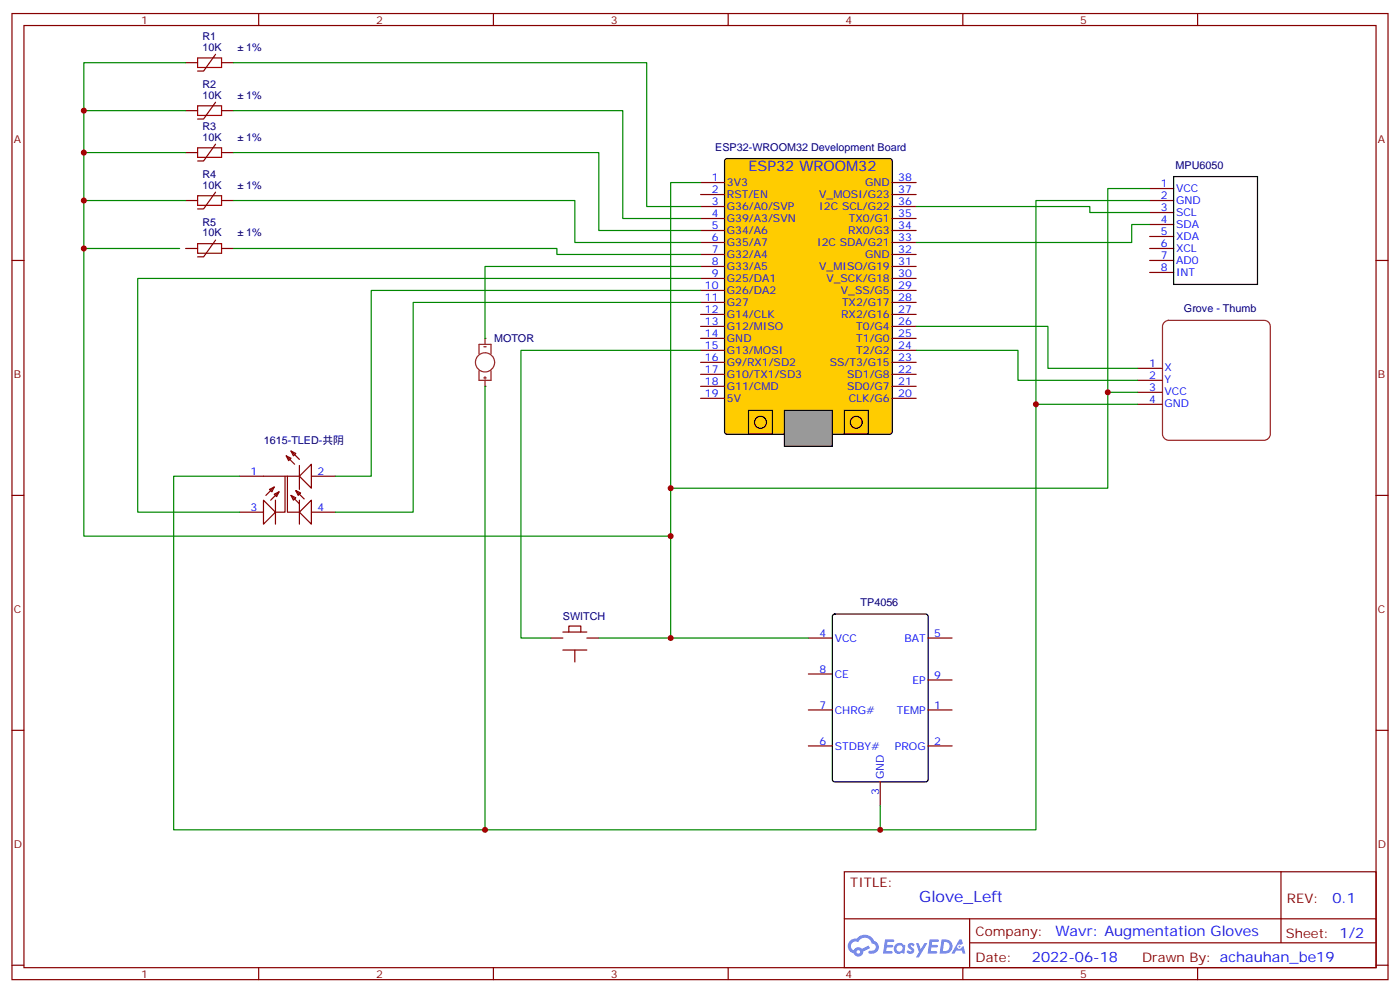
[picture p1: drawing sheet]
<svg xmlns="http://www.w3.org/2000/svg" width="412mm" height="292mm" viewBox="0 0 412 292" stroke-linecap="round" stroke-linejoin="round" font-family="sans-serif">
<g fill="none" stroke="#870000" stroke-width=".35">
<path d="M3.5 4h405.4v284.3h-405.4zM7.1 7.5h398.2v277.3h-398.2zM76.2 4v3.5M145.3 4v3.5M214.5 4v3.5M283.6 4v3.5M352.8 4v3.5M3.5 76.7h3.6M405.3 76.7h3.6M3.5 145.8h3.6M405.3 145.8h3.6M3.5 214.9h3.6"/>
<path d="M405.3 214.9h3.6M248.7 256.6h156.6v28.2h-156.6zM377.3 256.6v20.9M248.7 270.4h156.5M285.6 277.5h119.6M285.6 270.4v14.1M3.5 284.1h3.6M76.2 284.8v3.5M145.3 284.8v3.5M214.5 284.8v3.5M283.6 284.8v3.5M352.8 284.8v3.5"/>
<path d="M405.3 284.1h3.6"/>
</g>
<g fill="#5487ff">
<path d="M267.7 277.8a1.22 1.22 0 0 1 1.7 .2l-.4 .6a.47 .47 0 0 0-.3-.4 .47 .47 0 0 0-.5 .2l.1 .2a1.14 1.14 0 0 1 .8 1.8 1.14 1.14 0 0 1-1.9 0l-.2-.2 .5-.6 .7 .4a.29 .29 0 0 0 .3-.2 .29 .29 0 0 0-.2-.3 1.04 1.04 0 0 1-.6-1.7z"/>
<path d="M260.7 276.5h2.4l.3 .2-.2 .5h-1.8l-.1 .9h1.5l.3 .4-.3 .3h-1.6l-.2 1.1 1.7 .1 .2 .3-.2 .3-2.6 .1z"/>
<path d="M273.8 276.5h2.4l.3 .2-.1 .5h-1.8l-.2 .9h1.6l.3 .4-.4 .3h-1.6l-.1 1.1 1.7 .1 .2 .3-.2 .3-2.6 .1z"/>
<path d="M282.6 276.5h.7l.3 1.3-.6 .3a.69 .69 0 0 0-1 .3 .69 .69 0 0 0 .4 .9 .69 .69 0 0 0 .9-.6l.5-.3 .6 2.2h-.8l-.2-.8h-1.8l-.5 .8h-.8z"/>
<path d="M269.8 277.6h.8l.6 1.8 1.1-1.8h.9l-2.6 4.2h-.8l.9-1.6z"/>
<path d="M277.4 276.5l-.6 4.2h1.3a2.11 2.11 0 0 0 2.5-2.2 2.11 2.11 0 0 0-2.5-2zM278.1 277.2a1.39 1.39 0 0 1 1.7 1.5 1.39 1.39 0 0 1-1.8 1.2h-.3z"/>
<path d="M263.7 278.1a1.54 1.54 0 0 0-.1 2.2 1.54 1.54 0 0 0 2.2 .1l.6 .3 .3-2.3-.2-.3h-.4a1.49 1.49 0 0 0-2.4 0zM264 279.1a.94 .94 0 0 1 1.8 0 .94 .94 0 0 1-1.8 0z"/>
<path d="M250.4 276.9a2.18 2.18 0 0 0 1.1 3.7 1.44 1.44 0 0 0 1.6 .9 1.44 1.44 0 0 0 1.2-1.5l2-1-.5-.7-1.9 1a1.47 1.47 0 0 0-2.4 .4 1.39 1.39 0 0 1-.7-1.9 1.39 1.39 0 0 1 2-.5 2.12 2.12 0 0 1 2.2-1.3 2.12 2.12 0 0 1 1.9 1.7 1.14 1.14 0 0 1 1.1 1.4 1.14 1.14 0 0 1-1.7 .7 .43 .43 0 0 0-.5 .4 .43 .43 0 0 0 .4 .5 1.98 1.98 0 0 0 2.5-1.3 1.98 1.98 0 0 0-1.2-2.5 3.1 3.1 0 0 0-5.3-.7l-.9 .1zM252.3 280.2a.55 .55 0 0 1 1.1 0 .55 .55 0 0 1-1.1 0z"/>
<circle cx="282.6" cy="278.6" r=".26"/>
</g>
<g fill="none" stroke="#870000" stroke-width=".35">
<path d="M54.7 18.5h3.5M63.5 16l-3.5 4.9h-1.8M65.3 18.5h3.5M338.7 55.5h7M338.7 59h7M338.7 62.5h7M338.7 66.1h7M338.7 69.6h7M338.7 73.1h7M338.7 76.7h7M338.7 80.2h7M335.1 108.4h7.1"/>
<path d="M335.1 111.9h7.1M335.1 115.5h7.1M335.1 119h7.1M70.6 140.2h7M70.6 150.7h7M81.1 147.2v7.1M84 140.2v10.5h-2.9M84.7 140.2v10.5h3.5M91.7 140.2h7.1M91.7 150.7h7.1M238.1 187.8h7.1M238.1 198.4h7.1"/>
<path d="M273.4 187.8h7.1M238.1 209h7.1M238.1 219.5h7.1M273.4 209h7.1M273.4 219.5h7.1M273.4 200.1h7.1M259.3 230.1v7.1"/>
</g>
<path d="M345.7 52h24.7v31.7h-24.7zM245.4 180.9l.5-.2h26.8l.6 .5 .1 48.2-.5 .7h-27l-.7-.4v-48.3z" fill="none" stroke="#000" stroke-width=".35"/>
<path d="M343 94.8l1.2-.5h28.2a1.76 1.76 0 0 1 1.8 1.8v31.7a1.89 1.89 0 0 1-1.8 1.8h-28.2a1.89 1.89 0 0 1-1.8-1.8v-31.7z" fill="none" stroke="#8c2424" stroke-width=".35"/>
<path d="M58.2 17h7.1v2.9h-7.1z" fill="none" stroke="#a10000" stroke-width=".35"/>
<g fill="#f0f0f0" stroke="#870000" stroke-width=".35">
<path d="M79.4 144l1.4-.7-.7 1.4z"/>
<path d="M80.8 145.5l1.4-.8-.7 1.5z"/>
</g>
<path d="M77.6 147.2l3.5 3.5-3.5 3.6zM80.8 143.3l-2.5 2.5M82.2 144.7l-2.5 2.5M88.2 147.2v7.1" fill="none" stroke="#870000" stroke-width=".35"/>
<g fill="#f0f0f0" stroke="#870000" stroke-width=".35">
<path d="M87.1 144.4l1.4 .7-.7 .7z"/>
<path d="M85.7 145.8l1.4 .7-.7 .7z"/>
</g>
<path d="M88.2 137v7M77.6 140.2h10.6M85.7 145.8l2.5 2.5M87.1 144.4l2.5 2.5M88.2 150.7l3.5-3.5v7.1z" fill="none" stroke="#870000" stroke-width=".35"/>
<g fill="#f0f0f0" stroke="#870000" stroke-width=".35">
<path d="M85.7 132.8l1.4 .7-.7 .7z"/>
<path d="M84.3 134.2l1.4 .7-.7 .7z"/>
</g>
<path d="M84.3 134.2l2.5 2.4M85.7 132.8l2.5 2.4M88.2 140.2l3.5-3.6v7.1z" fill="none" stroke="#870000" stroke-width=".35"/>
<path d="M213.7 46.9l.4-.2h48l.7 .4v80l-.4 .7h-48.3l-.6-.5-.1-79.9z" fill="#fc0" stroke="#000" stroke-width=".35"/>
<g fill="none" stroke="#870000" stroke-width=".35">
<path d="M206.4 57.3h7M206.4 53.7h7M262.8 57.3h7.1M262.8 53.7h7.1M206.4 60.8h7M206.4 64.3h7M206.4 67.8h7M206.4 71.4h7M206.4 74.9h7M206.4 78.4h7M262.8 60.8h7.1M262.8 64.3h7.1"/>
<path d="M262.8 67.8h7.1M262.8 71.4h7.1M262.8 74.9h7.1M262.8 78.4h7.1M206.4 82h7M206.4 85.5h7M206.4 89h7M206.4 92.5h7M206.4 96.1h7M206.4 99.6h7M262.8 82h7.1M262.8 85.5h7.1"/>
<path d="M262.8 89h7.1M262.8 92.5h7.1M262.8 96.1h7.1M262.8 99.6h7.1M206.4 103.1h7M206.4 106.6h7M206.4 110.2h7M206.4 113.7h7M206.4 117.2h7M262.8 103.1h7.1M262.8 106.6h7.1M262.8 110.2h7.1"/>
<path d="M262.8 113.7h7.1M262.8 117.2h7.1"/>
</g>
<path d="M231.1 120.8h14.1v10.5h-14.1z" fill="#999" stroke="#000" stroke-width=".35"/>
<g fill="none" stroke="#000" stroke-width=".35">
<path d="M220.5 120.8h7v7h-7zM248.7 120.8h7.1v7h-7.1z"/>
<circle cx="224" cy="124.3" r="1.76"/>
<circle cx="252.2" cy="124.3" r="1.76"/>
</g>
<g fill="none" stroke="#008700" stroke-width=".35">
<path d="M54.7 18.5h-30v139.3h172.9v-14.1h128.7v-88.2h12.4M68.8 18.5h121.7v42.3h15.9M24.7 32.6h30M68.8 32.6h114.6v31.7h23M24.7 44.9h30M24.7 59h30M68.8 44.9h107.6v22.9h30M68.8 59h100.5v12.4h37.1M206.4 53.7h-8.8v90M338.7 59h-33.5v185.2h-45.9M24.7 73.1h28.2M68.8 73.1h95.2v1.8h42.4"/>
<path d="M269.9 60.8h51.1v1.7h17.7M338.7 66.1h-5.3v5.3h-63.5M206.4 82h-165.8v68.7h30M206.4 85.5h-97v54.7h-10.6M206.4 89h-84.7v61.7h-22.9M269.9 96.1h38.8v12.3h26.4M269.9 103.1h30v8.8h35.2M305.2 119h29.9M326.3 115.5h8.8M70.6 140.2h-19.4v104h208.1v-7M197.6 157.8v30h40.5"/>
</g>
<path d="M58.2 31.2h7.1v2.8h-7.1zM58.2 43.5h7.1v2.8h-7.1zM58.2 57.6h7.1v2.8h-7.1zM58.2 71.7h7.1v2.8h-7.1z" fill="none" stroke="#a10000" stroke-width=".35"/>
<path d="M54.7 32.6h3.5M63.5 30.1l-3.5 4.9h-1.8M65.3 32.6h3.5M54.7 44.9h3.5M54.7 59h3.5M63.5 42.4l-3.5 5h-1.8M63.5 56.6l-3.5 4.9h-1.8M65.3 44.9h3.5M65.3 59h3.5M54.7 73.1h3.5M63.5 70.7l-3.5 4.9h-1.8M65.3 73.1h3.5" fill="none" stroke="#870000" stroke-width=".35"/>
<g fill="none" stroke="#8c2424" stroke-width=".35">
<path d="M142.9 99.6v1.8M141.1 104.2v-2.8h3.5v2.8M141.1 109.1v2.8h3.5v-2.8M142.5 111.2h.7M142.5 102.1h.7M142.9 110.9v.7M142.9 111.9v1.8"/>
<circle cx="142.9" cy="106.6" r="2.82"/>
</g>
<g fill="#8c2424">
<circle cx="142.9" cy="113.7" r=".18"/>
<circle cx="142.9" cy="99.6" r=".18"/>
</g>
<path d="M206.4 78.4h-63.5v21.2M142.9 113.7v130.5M206.4 103.1h-52.9v84.7h8.8M176.4 187.8h21.2" fill="none" stroke="#008700" stroke-width=".35"/>
<path d="M162.3 187.8h3.5M165.8 191.3h7.1M165.8 186h7.1M167.6 186v-1.7h3.5v1.7M169.3 191.3v3.5M172.9 187.8h3.5" fill="none" stroke="#870000" stroke-width=".35"/>
<g fill="#c00">
<circle cx="197.6" cy="157.8" r=".88"/>
<circle cx="326.3" cy="115.5" r=".88"/>
<circle cx="259.3" cy="244.2" r=".88"/>
<circle cx="305.2" cy="119" r=".88"/>
<circle cx="197.6" cy="143.7" r=".88"/>
<circle cx="24.7" cy="32.6" r=".88"/>
<circle cx="24.7" cy="44.9" r=".88"/>
<circle cx="24.7" cy="59" r=".88"/>
<circle cx="24.7" cy="73.1" r=".88"/>
<circle cx="142.9" cy="244.2" r=".88"/>
<circle cx="197.6" cy="187.8" r=".88"/>
</g>
<text font-size="4.6" fill="#00f" x="270.8" y="265.6">Glove_Left</text>
<g font-size="4.2" fill="#00f">
<text x="220.5" y="50.2">ESP32 WROOM32</text>
<text x="392.5" y="265.8">0.1</text>
<text x="310.9" y="275.4">Wavr: Augmentation Gloves</text>
<text x="304" y="283.2">2022-06-18</text>
</g>
<g font-size="3.9" fill="#800">
<text x="250.5" y="261.2">TITLE:</text>
<text x="379.1" y="265.8">REV:</text>
<text x="287.4" y="275.4">Company:</text>
<text x="378.7" y="276">Sheet: 1/2</text>
<text x="287.4" y="283">Date:</text>
<text x="336.4" y="283.1">Drawn By: achauhan_be19</text>
</g>
<g font-size="3.2" fill="#800">
<text x="41.6" y="7">1</text>
<text x="110.8" y="7">2</text>
<text x="179.9" y="7">3</text>
<text x="249.1" y="7">4</text>
<text x="318.2" y="7">5</text>
<text x="4.1" y="42.1">A</text>
<text x="405.9" y="42.1">A</text>
<text x="4.1" y="111.2">B</text>
<text x="405.9" y="111.2">B</text>
<text x="4.1" y="180.4">C</text>
<text x="405.9" y="180.4">C</text>
<text x="4.1" y="249.5">D</text>
<text x="405.9" y="249.5">D</text>
<text x="41.6" y="287.8">1</text>
<text x="110.8" y="287.8">2</text>
<text x="179.9" y="287.8">3</text>
<text x="249.1" y="287.8">4</text>
<text x="318.2" y="287.8">5</text>
</g>
<g font-size="3.2" fill="#000080">
<text x="59.6" y="11.8">R1</text>
<text x="59.6" y="14.9">10K</text>
<text x="72.5" y="14.9">1%</text>
<text x="59.6" y="29">10K</text>
<text x="59.6" y="25.9">R2</text>
<text x="72.5" y="29">1%</text>
<text x="59.6" y="41.4">10K</text>
<text x="59.6" y="38.2">R3</text>
<text x="72.5" y="41.4">1%</text>
<text x="210.7" y="44.3">ESP32-WROOM32 Development Board</text>
<text x="59.6" y="52.4">R4</text>
<text x="346.3" y="49.6">MPU6050</text>
<text x="59.6" y="55.5">10K</text>
<text x="72.5" y="55.5">1%</text>
<text x="59.6" y="69.6">10K</text>
<text x="59.6" y="66.5">R5</text>
<text x="72.5" y="69.6">1%</text>
<text x="348.8" y="91.9">Grove - Thumb</text>
<text x="145.5" y="100.8">MOTOR</text>
<text x="77.7" y="130.8">1615-TLED-共阴</text>
<text x="253.5" y="178.4">TP4056</text>
<text x="165.8" y="182.5">SWITCH</text>
</g>
<g font-size="3.2" fill="#00f">
<text x="209.6" y="53.4">1</text>
<text x="264.6" y="53.4">38</text>
<text x="209.6" y="56.9">2</text>
<text x="214.1" y="58.3">RST/EN</text>
<text x="214.1" y="54.8">3V3</text>
<text x="241.3" y="58.3">V_MOSI/G23</text>
<text x="254.8" y="54.8">GND</text>
<text x="264.6" y="56.9">37</text>
<text x="341.9" y="55.1">1</text>
<text x="341.9" y="58.7">2</text>
<text x="346.4" y="56.6">VCC</text>
<text x="209.6" y="60.4">3</text>
<text x="209.6" y="64">4</text>
<text x="214.1" y="61.8">G36/A0/SVP</text>
<text x="214.1" y="65.4">G39/A3/SVN</text>
<text x="241.3" y="61.8">I2C SCL/G22</text>
<text x="250" y="65.4">TX0/G1</text>
<text x="264.6" y="64">35</text>
<text x="264.6" y="60.4">36</text>
<text x="341.9" y="62.2">3</text>
<text x="341.9" y="65.7">4</text>
<text x="346.4" y="60.1">GND</text>
<text x="346.4" y="63.6">SCL</text>
<text x="209.6" y="67.5">5</text>
<text x="209.6" y="71">6</text>
<text x="214.1" y="68.9">G34/A6</text>
<text x="249.8" y="68.9">RX0/G3</text>
<text x="264.6" y="71">33</text>
<text x="264.6" y="67.5">34</text>
<text x="341.9" y="69.3">5</text>
<text x="346.4" y="67.1">SDA</text>
<text x="346.4" y="70.7">XDA</text>
<text x="209.6" y="74.5">7</text>
<text x="214.1" y="72.4">G35/A7</text>
<text x="214.1" y="76">G32/A4</text>
<text x="240.7" y="72.4">I2C SDA/G21</text>
<text x="254.8" y="76">GND</text>
<text x="264.6" y="74.5">32</text>
<text x="341.9" y="72.8">6</text>
<text x="341.9" y="76.3">7</text>
<text x="346.4" y="74.2">XCL</text>
<text x="346.4" y="77.7">AD0</text>
<text x="209.6" y="78.1">8</text>
<text x="209.6" y="81.6">9</text>
<text x="214.1" y="79.5">G33/A5</text>
<text x="214.1" y="83">G25/DA1</text>
<text x="241.3" y="79.5">V_MISO/G19</text>
<text x="243.4" y="83">V_SCK/G18</text>
<text x="264.6" y="81.6">30</text>
<text x="264.6" y="78.1">31</text>
<text x="341.9" y="79.8">8</text>
<text x="346.4" y="81.2">INT</text>
<text x="207.6" y="85.1">10</text>
<text x="207.6" y="88.7">11</text>
<text x="214.1" y="86.5">G26/DA2</text>
<text x="247.7" y="86.5">V_SS/G5</text>
<text x="264.6" y="88.7">28</text>
<text x="264.6" y="85.1">29</text>
<text x="207.6" y="92.2">12</text>
<text x="207.6" y="95.7">13</text>
<text x="214.1" y="90.1">G27</text>
<text x="214.1" y="93.6">G14/CLK</text>
<text x="247.8" y="93.6">RX2/G16</text>
<text x="248" y="90.1">TX2/G17</text>
<text x="264.6" y="95.7">26</text>
<text x="264.6" y="92.2">27</text>
<text x="207.6" y="99.2">14</text>
<text x="214.1" y="97.1">G12/MISO</text>
<text x="214.1" y="100.6">GND</text>
<text x="252.2" y="100.6">T1/G0</text>
<text x="252.2" y="97.1">T0/G4</text>
<text x="264.6" y="99.2">25</text>
<text x="207.6" y="102.8">15</text>
<text x="207.6" y="106.3">16</text>
<text x="214.1" y="104.2">G13/MOSI</text>
<text x="214.1" y="107.7">G9/RX1/SD2</text>
<text x="244.4" y="107.7">SS/T3/G15</text>
<text x="252.2" y="104.2">T2/G2</text>
<text x="264.6" y="106.3">23</text>
<text x="264.6" y="102.8">24</text>
<text x="338.5" y="107.9">1</text>
<text x="207.6" y="109.8">17</text>
<text x="207.6" y="113.3">18</text>
<text x="214.1" y="111.2">G10/TX1/SD3</text>
<text x="249.6" y="111.2">SD1/G8</text>
<text x="264.6" y="113.3">21</text>
<text x="264.6" y="109.8">22</text>
<text x="338.5" y="111.4">2</text>
<text x="343" y="109.3">X</text>
<text x="343" y="112.8">Y</text>
<text x="207.6" y="116.9">19</text>
<text x="214.1" y="114.8">G11/CMD</text>
<text x="214.1" y="118.3">5V</text>
<text x="249.6" y="114.8">SD0/G7</text>
<text x="250" y="118.3">CLK/G6</text>
<text x="264.6" y="116.9">20</text>
<text x="338.5" y="114.9">3</text>
<text x="338.5" y="118.5">4</text>
<text x="343" y="116.4">VCC</text>
<text x="343" y="119.9">GND</text>
<text x="73.8" y="139.8">1</text>
<text x="93.5" y="139.8">2</text>
<text x="73.8" y="150.4">3</text>
<text x="93.5" y="150.4">4</text>
<text x="241.4" y="187.4">4</text>
<text x="245.9" y="188.8">VCC</text>
<text x="266.4" y="188.8">BAT</text>
<text x="275.2" y="187.4">5</text>
<text x="241.4" y="198">8</text>
<text x="245.9" y="199.4">CE</text>
<text x="268.8" y="201.2">EP</text>
<text x="275.2" y="199.8">9</text>
<text x="241.4" y="208.6">7</text>
<text x="275.2" y="208.6">1</text>
<text x="245.9" y="210">CHRG#</text>
<text x="264.1" y="210">TEMP</text>
<text x="241.4" y="219.2">6</text>
<text x="245.9" y="220.6">STDBY#</text>
<text x="263.6" y="220.6">PROG</text>
<text x="275.2" y="219.2">2</text>
<text x="258.9" y="233.9" transform="rotate(-90 258.9 233.9)">3</text>
<text x="260.3" y="229.4" transform="rotate(-90 260.3 229.4)">GND</text>
</g>
</svg>
